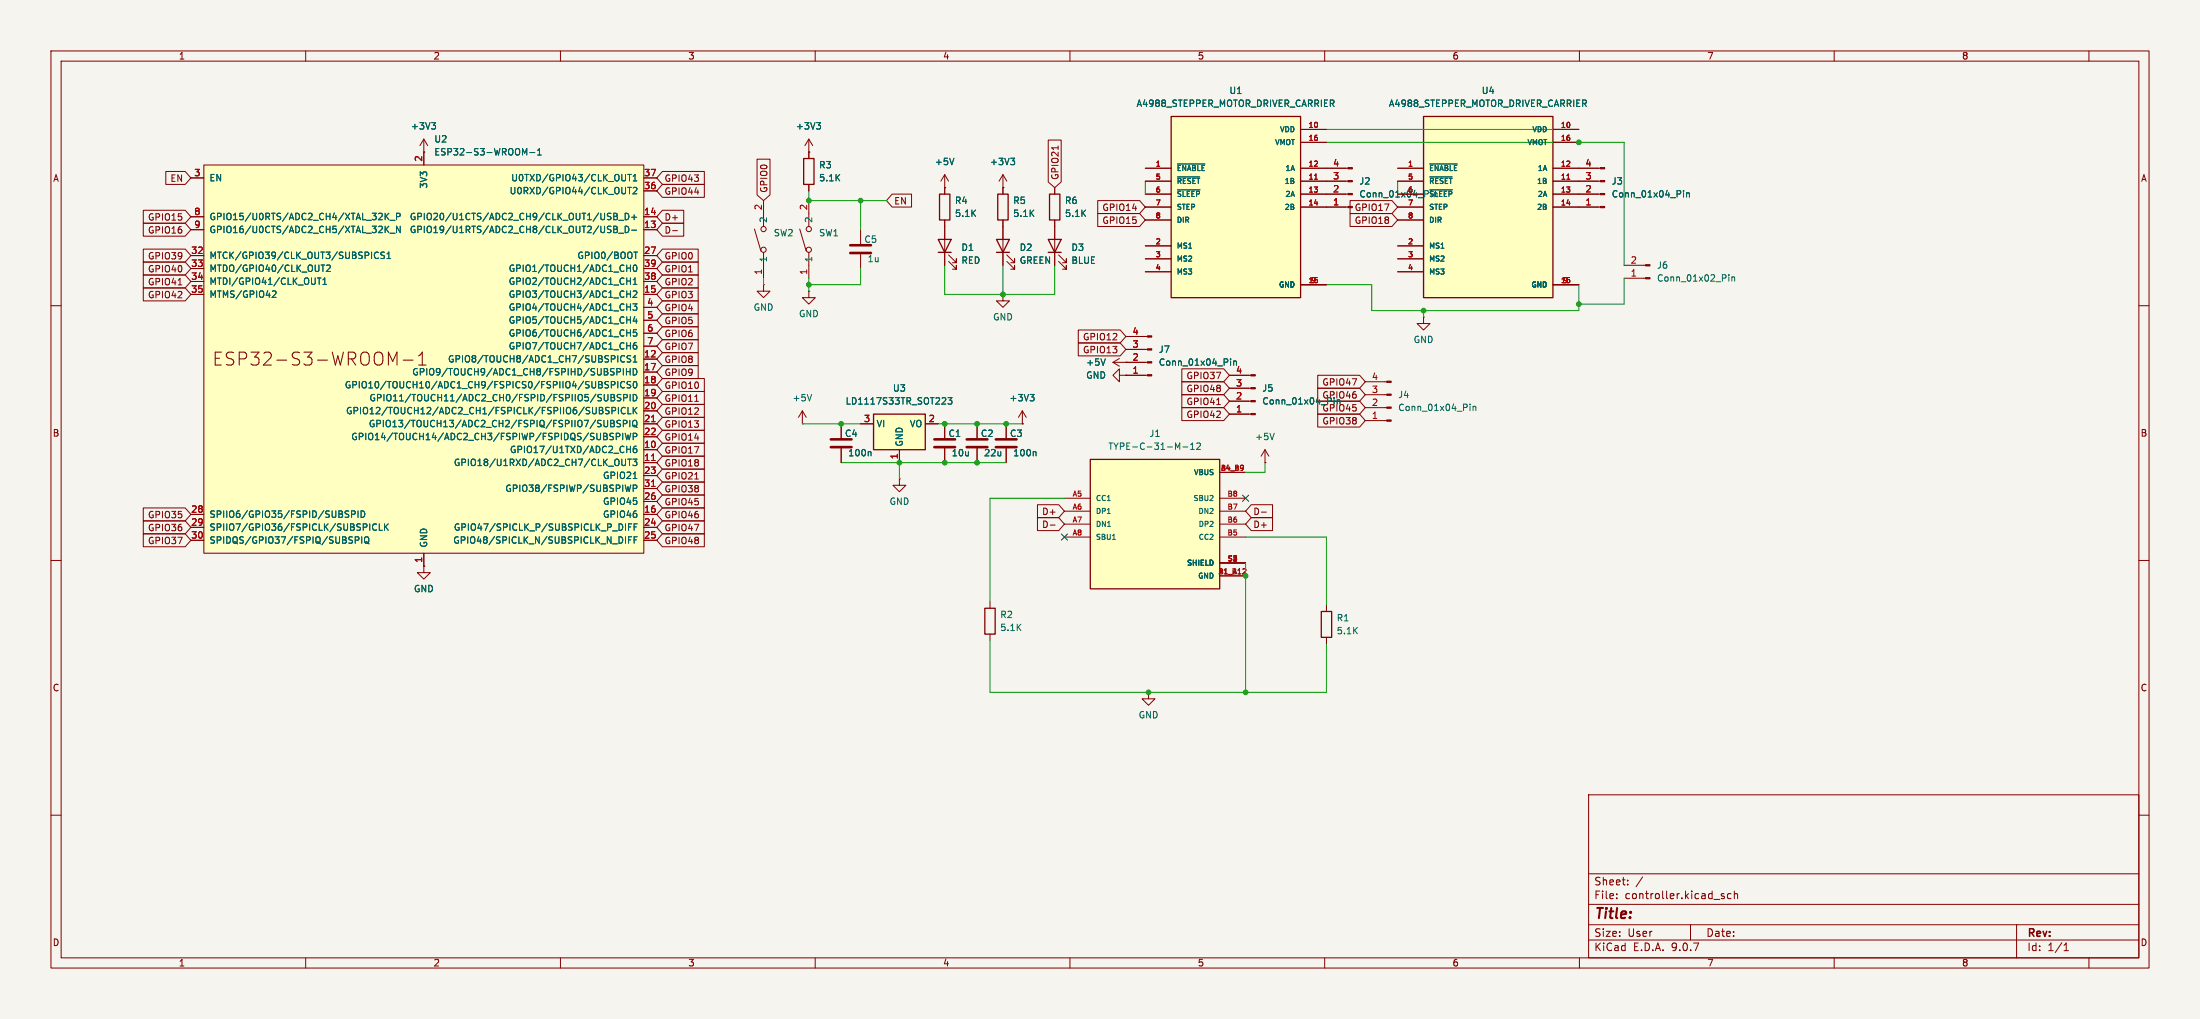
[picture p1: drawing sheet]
<svg xmlns="http://www.w3.org/2000/svg" width="432mm" height="200mm" viewBox="0 0 432 200" stroke-linecap="round" stroke-linejoin="round" font-family="sans-serif">
<path d="M0 0h431.8v200h-431.8z" fill="#f5f4ef" stroke="#f5f4ef" stroke-width=".2"/>
<g fill="none" stroke="#840000" stroke-width=".2">
<path d="M10 10h411.8v180h-411.8zM12 12h407.8v176h-407.8zM60 10v2M110 10v2M160 10v2M210 10v2M260 10v2M310 10v2M360 10v2M410 10v2M149.9 39.4v5.1M158.7 29.8h.1"/>
<path d="M158.7 27.3v3.8M158.7 36.2v1.3M158.7 39.4v5.1M158.7 27.3l-.7 1.3M158.7 27.3l.8 1.3M185.4 36.8v1.3M260.3 38.1h4.3M260.3 35.6h4.3M260.3 33h4.3M309.9 38.1h4.2M309.9 35.6h4.2M309.9 33h4.2"/>
<path d="M148.1 45l1.2 4.3M149.9 55.9v1.3h1.2l-1.2 1.2-1.3-1.2h1.3M149.9 55.9h.1M149.9 49.5v5.1M157 45l1.2 4.3M158.7 49.5v5.1M168.9 45.1v2.8M168.9 49.9v2.8M185.4 43.2v1.3M260.3 40.6h4.3M309.9 40.6h4.2M318.8 54.6h4.2"/>
<path d="M318.8 52.1h4.2M10 60h2M268 77.5h4.2M268 74.9h4.2M279.4 62.2v1.3h1.3l-1.3 1.3-1.3-1.3h1.3M279.4 62.2h.1M419.8 60h2M176.5 94v1.3h1.3l-1.3 1.2-1.2-1.2h1.2M176.5 94h.1M268 82.6h4.2M268 80h4.2M10 110h2"/>
<path d="M419.8 110h2M225.4 135.9v1.3h1.3l-1.3 1.2-1.2-1.2h1.2M225.4 135.9h.1M311.8 156h108v32h-108zM10 160h2M311.8 177.5h108M311.8 171.5h108M317.3 176.2v.2M317.3 175.5v.1M319.5 173.5v.2M319.5 172.8v.1M322.4 172.1l-1.3 1.9"/>
<path d="M337.9 175.8l.5 .2 .1 .2-.2 .2-.5-.1M337.9 175.5h.5M339.8 175.5l-.5-.1-.3 .3 .2 .6h.6M340.4 175.5l.2-.1 .4 .1v.9M340.4 174.9v1.5M419.8 160h2M60 188v2M110 188v2M160 188v2M210 188v2M260 188v2M310 188v2"/>
<path d="M311.8 184.5h108M311.8 181.5h108M331.8 181.5v3M360 188v2M395.8 181.5v6.5M405.1 186.6h.9M405.1 185.5l.4-.4v1.5M410 188v2"/>
<circle cx="149.9" cy="45" r=".51"/>
<circle cx="149.9" cy="49" r=".51"/>
<circle cx="158.7" cy="45" r=".51"/>
<circle cx="158.7" cy="49" r=".51"/>
</g>
<g fill="#840000" stroke="#840000" stroke-width=".2">
<path d="M323 54.5h.8v.2h-.8z"/>
<path d="M323 51.9h.8v.3h-.8z"/>
<path d="M264.6 40.5h.8v.3h-.8z"/>
<path d="M264.6 38h.8v.2h-.8z"/>
<path d="M264.6 35.4h.8v.3h-.8z"/>
<path d="M264.6 32.9h.8v.2h-.8z"/>
<path d="M272.2 82.4h.8v.3h-.8z"/>
<path d="M272.2 79.9h.8v.2h-.8z"/>
<path d="M272.2 77.3h.8v.3h-.8z"/>
<path d="M272.2 74.8h.8v.3h-.8z"/>
<path d="M314.1 40.5h.9v.3h-.9z"/>
<path d="M314.1 38h.9v.2h-.9z"/>
<path d="M314.1 35.4h.9v.3h-.9z"/>
<path d="M314.1 32.9h.9v.2h-.9z"/>
</g>
<g fill="none" stroke="#006464" stroke-width=".2">
<path d="M160.3 24.1h.7l-.4 .5M160.8 24.6l.2 .2v.3l-.2 .2M330.4 37.4v.1M330.4 37.8v.9M331 38l.5-.1 .1 .8M331 37.8v.9M339.3 53.9v.1M339.3 54.3v.9M339.9 54.3v.9M339.9 54.5l.5-.1 .1 .8M288.5 79.3v.1M288.5 79.7v.9"/>
<path d="M289.1 79.7v.9M289.1 79.9l.5-.1 .1 .8"/>
</g>
<path d="M166.9 48.1h4M166.9 49.7h4" fill="none" stroke="#840000" stroke-width=".51"/>
<path d="M157.7 31.1h2.1v5.1h-2.1zM184.4 38.1h2v5.1h-2z" fill="none" stroke="#840000" stroke-width=".25"/>
<path d="M229.9 22.9h25.4v35.5h-25.4z" fill="#ffffc2"/>
<path d="M229.9 22.9h25.4v35.5h-25.4z" fill="none" stroke="#840000" stroke-width=".25"/>
<g fill="none" stroke="#840000" stroke-width=".2">
<path d="M224.8 33h5.1M224.8 35.6h5.1M224.8 38.1h5.1M255.3 33h5M255.3 35.6h5M255.3 38.1h5M255.3 25.4h5M255.3 27.9h5M224.8 40.6h5.1M224.8 43.2h5.1M224.8 48.3h5.1M224.8 50.8h5.1"/>
<path d="M224.8 53.3h5.1M255.3 40.6h5M255.3 55.9h5"/>
</g>
<path d="M231.1 32.2h5.4M231.1 34.7h4.4M231.1 37.3h4.4" fill="none" stroke="#006464" stroke-width=".2"/>
<path d="M258 35.2h.6" fill="none" stroke="#a90000" stroke-width=".2"/>
<path d="M279.4 22.9h25.4v35.5h-25.4z" fill="#ffffc2"/>
<path d="M279.4 22.9h25.4v35.5h-25.4z" fill="none" stroke="#840000" stroke-width=".25"/>
<g fill="none" stroke="#840000" stroke-width=".2">
<path d="M83.2 29.8h.1M83.2 27.3l-.8 1.3M83.2 27.3l.7 1.3M83.2 27.3v2.5M274.3 33h5.1M274.3 35.6h5.1M274.3 38.1h5.1M304.8 33h5.1M304.8 35.6h5.1M304.8 38.1h5.1M304.8 25.4h5.1M304.8 27.9h5.1"/>
<path d="M274.3 40.6h5.1M274.3 43.2h5.1M274.3 48.3h5.1M274.3 50.8h5.1M274.3 53.3h5.1M304.8 40.6h5.1M304.8 55.9h5.1M218.4 71.1l1.3 .8M218.4 71.1h6.8M219.7 73.7v-1.3l-1.3 1.3 1.3 1.2v-1.2h1.3M219.7 70.4l-1.3 .7M221 73.7h.1"/>
<path d="M221 71.1h.1M221 73.7h4.2M221 68.6h4.2M221 66h4.2M241.3 78.7h4.2M241.3 76.2h4.2M241.3 73.7h4.2M241.3 81.3h4.2M83.2 111.1v1.3h1.3l-1.3 1.3-1.3-1.3h1.3M83.2 111.1h.1"/>
</g>
<g fill="none" stroke="#006464" stroke-width=".2">
<path d="M84.7 24.1h.8l-.4 .5M85.2 24.6l.3 .2v.3l-.3 .2M280.6 32.2h5.4M280.6 34.7h4.4M280.6 37.3h4.5M216.9 70.4l-.4 1.3M241.5 70.4v.2M241.5 70.9v.8M242.1 70.9v.8M242.1 71l.5-.1 .1 .8M261.9 78.5v.8M262.5 78.5v.8"/>
<path d="M263 78.7v.6"/>
</g>
<path d="M307.5 35.2h.6" fill="none" stroke="#a90000" stroke-width=".2"/>
<g fill="#840000" stroke="#840000" stroke-width=".2">
<path d="M245.5 81.2h.9v.2h-.9z"/>
<path d="M245.5 78.6h.9v.3h-.9z"/>
<path d="M245.5 76.1h.9v.2h-.9z"/>
<path d="M245.5 73.5h.9v.3h-.9z"/>
<path d="M225.2 73.5h.9v.3h-.9z"/>
<path d="M225.2 71h.9v.2h-.9z"/>
<path d="M225.2 68.5h.9v.2h-.9z"/>
<path d="M225.2 65.9h.9v.3h-.9z"/>
</g>
<path d="M40 32.4h86.4v76.2h-86.4z" fill="#ffffc2"/>
<g fill="none" stroke="#840000" stroke-width=".2">
<path d="M37.5 34.9h2.5M40 32.4h86.4v76.2h-86.4zM83.2 29.8v2.6M126.4 34.9h2.5M126.4 37.5h2.5M37.5 42.5h2.5M37.5 45.1h2.5M37.5 50.2h2.5M37.5 52.7h2.5M37.5 55.2h2.5M37.5 57.8h2.5M126.4 42.5h2.5"/>
<path d="M126.4 45.1h2.5M126.4 50.2h2.5M126.4 52.7h2.5M126.4 55.2h2.5M126.4 57.8h2.5M77.1 70.9l.8-1.8v2.6M79.1 70.7h2M82.2 71.7h1.4M82.2 69.8l.7-.7v2.6M126.4 60.3h2.5M126.4 62.9h2.5M126.4 65.4h2.5"/>
<path d="M126.4 67.9h2.5M126.4 70.5h2.5M126.4 73h2.5M126.4 75.6h2.5M126.4 78.1h2.5M126.4 80.6h2.5M126.4 83.2h2.5M126.4 85.7h2.5M126.4 88.3h2.5M126.4 90.8h2.5M126.4 93.3h2.5M126.4 95.9h2.5"/>
<path d="M126.4 98.4h2.5M37.5 101h2.5M37.5 103.5h2.5M37.5 106h2.5M83.2 108.6v2.5M126.4 101h2.5M126.4 103.5h2.5M126.4 106h2.5"/>
</g>
<g fill="none" stroke="#006464" stroke-width=".2">
<path d="M103 30.1l.4-.9v1.2M104 29.9h1M105.5 30.4h.7M105.5 29.5l.4-.3v1.2M123.2 34.2h.7M123.2 36.8h.7M123.6 34.2v1.3M123.6 36.8v1.2M124.3 35.5h.7M124.3 34.6l.3-.4v1.3M124.3 36.9l.5-.1 .2 .3-.8 .9h.8M53.6 57.1l.5 .1 .1 .3-.8 .9h.8"/>
<path d="M62.3 54.6h.7M62.7 54.6v1.2M63 52h.7M63.4 52v1.3M63.4 55.8h.7M63.4 54.9l.3-.3v1.2M64.1 52.1l.5-.1 .2 .4-.8 .9h.8M74.3 49.6a.6 .6 0 0 0-.9 .4 .6 .6 0 0 0 .6 .7l.3-.1M75.5 49.5h-.5l-.2 .1v.4l.6 .2 .1 .3-.3 .2h-.5M75.6 41.9v1.2M75.6 44.4v1.3M75.8 42.4l.5 .7"/>
<path d="M75.8 44.9l.5 .8M76 50.7h.7M76 49.8l.3-.3v1.2M76.3 41.9l-.7 .7M76.3 44.4l-.7 .7M76.6 43.2h.9M76.6 45.8h.9M77.8 42.5h.6l.1-.5-.7-.1v1.2M78.6 44.4v1.3l-.8-1.3v1.3M119.7 44.4l.2 .1M119.9 45.2v.3M120.5 41.9h.4l.2 .2-.2 .4 .2 .1 .1 .3-.2 .2h-.5z"/>
<path d="M120.5 44.4h.4l.2 .2-.2 .4 .2 .1 .1 .3-.2 .3h-.5zM120.5 42.5h.4M120.5 45h.4M121.4 43.2h1M121.4 45.8h1M122.7 41.9a.64 .64 0 0 1 .7 .6 .64 .64 0 0 1-.7 .6zM122.7 44.4a.64 .64 0 0 1 .7 .6 .64 .64 0 0 1-.7 .7zM123 52.6h.7M123 54.6v1.2M123 55.2h.7M123 57.7h.7M123.7 52v1.3"/>
<path d="M123.7 54.6v1.2M123.7 57.1v1.3M123.7 59.6v1.3M124 42.6h.9M124 45.2h.9M124.2 59.6h.8l-.4 .5 .3 .1v.6l-.1 .1-.6-.1M124.3 55.8h.7M124.3 57.2l.5-.1 .2 .4-.8 .9h.8M124.3 54.9l.3-.3v1.2M124.4 49.5h.7M124.4 52.1l.2-.1a.68 .68 0 0 1 .4 .6 .68 .68 0 0 1-.4 .7l-.3-.5zM124.5 42.2v.9"/>
<path d="M124.8 49.5v1.2M119.3 77.4v1l-.1 .2-.4 .1M119.4 74.9h-.4l-.2 .1v.4l.5 .2 .1 .3-.2 .2h-.5M119.9 77.4h.5l.2 .3-.2 .3 .2 .1 .1 .3-.3 .3h-.5zM119.9 78h.5M120 75.5h.6l.1-.5-.7-.1v1.2M121.1 73l.6-.1v-.4l-.6-.2v1.3M121.3 74.9v1.2M121.4 80v1.2M121.9 77.5l-.5-.1-.2 .1v.4l.5 .2 .2 .3-.3 .3-.5-.1M122.3 72.3v1.3M122.4 78.1l.6-.1 .1-.5-.7-.1v1.3"/>
<path d="M122.6 69.9a.6 .6 0 0 0-.8 .4 .6 .6 0 0 0 .5 .8l.3-.2M122.6 75a.6 .6 0 0 0-.8 .4 .6 .6 0 0 0 .5 .7l.3-.1M123 72.3v1.3M123 72.9h.7M123 60.2h.7M123 62.8h.7M123 65.3h.7M123 67.9h.7M123.3 80v1.2h.6M123.7 72.3v1.3M123.7 77.4v1.3M123.7 62.2v1.2"/>
<path d="M123.7 64.7v1.3M123.7 67.3v1.2M123.8 69.9l-.5-.1-.2 .1v.4l.6 .2 .1 .3-.2 .3-.5-.1M123.8 74.9h-.5l-.2 .1v.4l.6 .2 .1 .3-.2 .2h-.5M124.3 72.3a.64 .64 0 0 1 .7 .7 .64 .64 0 0 1-.7 .6zM124.3 77.4a.64 .64 0 0 1 .7 .6 .64 .64 0 0 1-.7 .7zM124.3 80v1.2M124.3 70.2l.3-.4v1.3M124.3 71.1h.7M124.4 75l.2-.1a.68 .68 0 0 1 .4 .6 .68 .68 0 0 1-.4 .6l-.3-.4zM124.6 62.1l-.3 .9h.8M124.9 67.3h-.4l-.2 .3v.7l.2 .2 .4-.1 .1-.4-.1-.2-.4-.1-.2 .3"/>
<path d="M124.9 62.6v.8M124.9 64.7h-.6v.6l.2-.1 .4 .1 .1 .1-.1 .5-.1 .1-.5-.1M125 80l-.7 .7M118.8 80.3l.8 .6-.3 .3h-.5M119.3 82.5v1l-.3 .3M119.6 80h-.5l-.3 .2M119.9 82.5h.4l.2 .2-.2 .4 .2 .1 .1 .3-.2 .3h-.5zM119.9 83.1h.4M120.1 80.6h.6l.1-.5-.7-.1v1.2M120.4 85.1l-.5-.1-.2 .2v.3l.6 .3 .1 .3-.2 .2-.5-.1M121 85.7l.6-.1v-.4l-.6-.2v1.3M121.8 82.6l-.5-.1-.2 .1v.4l.6 .2 .1 .3-.2 .3-.5-.1"/>
<path d="M122 90.1v1l.3 .3 .3-.1 .2-.2v-1M122.2 85v1.3M122.3 83.2l.7-.1v-.5l-.7-.1v1.3M122.7 80.1a.6 .6 0 0 0-.8 .4 .6 .6 0 0 0 .6 .7l.2-.1M122.7 85l.3 1.3 .3-.9 .2 .9 .3-1.3M123 87.6v1.2M123 88.2h.7M123.2 90.1h.7M123.6 90.1v1.3M123.6 82.5v1.3M123.7 87.6v1.2M123.8 95.2l-.3 1.3-.2-.9-.3 .9"/>
<path d="M124.2 82.7l.3-.2a.43 .43 0 0 1 .5 .4v.4a.42 .42 0 0 1-.4 .5 .42 .42 0 0 1-.4-.5zM124.2 90.1h.8l-.4 .5 .3 .1v.6l-.1 .1-.6-.1M124.3 85.7l.6-.1v-.4l-.6-.2v1.3M124.3 95.9l.6-.1v-.5l-.6-.1v1.3M124.3 93.9h.7M124.4 83.5l.7 .4M124.5 80.5l.5 .7M124.9 87.6h-.4l-.2 .3v.7l.2 .2 .4-.1 .1-.4-.1-.2h-.4l-.2 .2M68 100.9l.3 .1 .2 .3-.3 .2h-.3M68 100.3h.5M69 100.9h.6l.1-.5-.7-.1v1.2M69.7 106h.6l.1-.5-.7-.1v1.2"/>
<path d="M70.3 100.3v1.2M70.9 100.3a.64 .64 0 0 1 .7 .6 .64 .64 0 0 1-.7 .6zM71 105.4v1.2M71.6 105.5l.2-.1a.43 .43 0 0 1 .6 .4v.4a.42 .42 0 0 1-.4 .4 .42 .42 0 0 1-.5-.4zM71.8 106.3l.6 .4M72.6 102.8v1.3M73.9 102.9a.6 .6 0 0 0-.8 .5 .6 .6 0 0 0 .6 .7l.2-.1M74.4 102.8v1.3h.6M75.5 102.8v1.3M75.7 103.4l.5 .7M76.2 102.8l-.7 .7M122.8 102.8v1.3"/>
<path d="M122.8 105.4v1.2M123.4 103.4h.4M123.4 106h.4M124 102.8h-.6v1.3M124 105.4h-.6v1.2M124.5 103.4h.4M124.5 106h.4M125.1 102.8h-.6v1.3M125.1 105.4h-.6v1.2"/>
</g>
<path d="M127.9 82.8h.7M127.9 90.4h.7M127.9 95.5h.7" fill="none" stroke="#a90000" stroke-width=".2"/>
<path d="M214 90.2h25.4v25.4h-25.4z" fill="#ffffc2"/>
<path d="M214 90.2h25.4v25.4h-25.4zM193.3 119.4h2v5.1h-2z" fill="none" stroke="#840000" stroke-width=".25"/>
<g fill="none" stroke="#840000" stroke-width=".2">
<path d="M158.7 57.2v1.2h1.3l-1.3 1.3-1.2-1.3h1.2M158.7 57.2h.1M157.5 83.2h.1M157.5 80.6l-.8 1.3M157.5 80.6l.7 1.3M157.5 80.6v2.6M197.5 83.2v2.8M197.5 88v2.8M208.9 97.8h5.1M239.4 97.8h5.1M239.4 92.7h5.1M194.3 118.1v1.3"/>
<path d="M208.9 100.3h5.1M208.9 102.9h5.1M208.9 105.4h5.1M239.4 100.3h5.1M239.4 102.9h5.1M239.4 105.4h5.1M239.4 110.5h5.1M239.4 113h5.1M194.3 124.5v1.2"/>
</g>
<path d="M159.3 77.4l-.4 1.3M203.2 88.6l.1 .2v.7M232.2 87.7h.9M233.7 88.2h.7M233.7 87.3l.3-.4v1.3M234.9 87.1l.5-.2 .2 .4-.8 .9h.8M218.4 105.9h.5" fill="none" stroke="#006464" stroke-width=".2"/>
<path d="M243.9 112.6h.6M244.5 111.7v.4" fill="none" stroke="#a90000" stroke-width=".2"/>
<path d="M195.5 86.2h4M195.5 87.8h4" fill="none" stroke="#840000" stroke-width=".51"/>
<path d="M171.4 81.3h10.2v7h-10.2z" fill="#ffffc2"/>
<path d="M195.8 38.1h2.1v5.1h-2.1zM206 38.1h2v5.1h-2zM184.1 47h2.6l-1.3 2.5zM184.1 49.5h2.6M195.6 47h2.5l-1.3 2.5zM195.6 49.5h2.5M205.7 47h2.6l-1.3 2.5zM205.7 49.5h2.6M171.4 81.3h10.2v7h-10.2zM259.3 120h2.1v5.1h-2.1z" fill="none" stroke="#840000" stroke-width=".25"/>
<g fill="none" stroke="#840000" stroke-width=".2">
<path d="M32.5 33.7h3.9l1.1 1.2-1.1 1.3h-3.9zM37.5 34.9h2.5M83.2 29.8h.1M83.2 29.8v2.6M126.4 34.9h2.5M126.4 37.5h2.5M130 33.7h8.2v2.5h-8.2l-1.1-1.3zM130 36.2h8.2v2.5h-8.2l-1.1-1.2zM148.6 31.2h2.5v7.1l-1.2 1.1-1.3-1.1zM158.7 29.8h.1M158.7 29.8v1.3M158.7 36.2v1.3"/>
<path d="M175.1 38.1h3.8v2.5h-3.8l-1.1-1.2zM185.4 36.8h.1M185.4 34.3v3.8M185.4 34.3l-.7 1.3M185.4 34.3l.8 1.3M196.8 36.8h.1M196.8 34.3v3.8M196.8 34.3l-.7 1.3M196.8 34.3l.8 1.3M205.7 27.5h2.6v8.2l-1.3 1.1-1.3-1.1zM207 36.8v1.3M207.7 28.6v.8"/>
<path d="M215.5 39.4h8.2l1.1 1.2-1.1 1.3h-8.2zM224.8 38.1h5.1M224.8 35.6h5.1M224.8 33h5.1M255.3 38.1h8.9M255.3 35.6h8.9M255.3 33h8.9M255.3 25.4h5M255.3 27.9h5M265 39.4h8.2l1.1 1.2-1.1 1.3h-8.2zM274.3 38.1h5.1M274.3 35.6h5.1"/>
<path d="M274.3 33h5.1M304.8 38.1h8.9M304.8 35.6h8.9M304.8 33h8.9M304.8 25.4h5.1M304.8 27.9h5.1M28.1 56.5h8.3l1.1 1.3-1.1 1.3h-8.3zM28.1 54h8.3l1.1 1.2-1.1 1.3h-8.3zM28.1 43.8h8.3l1.1 1.3-1.1 1.3h-8.3zM28.1 41.3h8.3l1.1 1.2-1.1 1.3h-8.3zM28.1 51.4h8.3l1.1 1.3-1.1 1.3h-8.3zM28.1 48.9h8.3l1.1 1.3-1.1 1.2h-8.3z"/>
<path d="M35 55.9h.7M37.5 42.5h2.5M37.5 45.1h2.5M37.5 50.2h2.5M37.5 52.7h2.5M37.5 55.2h2.5M37.5 57.8h2.5M126.4 42.5h2.5M126.4 45.1h2.5M126.4 50.2h2.5M126.4 52.7h2.5M126.4 55.2h2.5"/>
<path d="M126.4 57.8h2.5M130 56.5h7v2.6h-7l-1.1-1.3zM130 41.3h4.2v2.5h-4.2l-1.1-1.3zM130 43.8h4.2v2.6h-4.2l-1.1-1.3zM130 48.9h7v2.5h-7l-1.1-1.2zM130 59.1h7v2.5h-7l-1.1-1.3zM130 51.4h7v2.6h-7l-1.1-1.3zM130 54h7v2.5h-7l-1.1-1.3zM132 45.3h1M185.4 43.2v8.9M186.2 51.3l1.5 1.5v-.7v.7h-.8M186.2 50l1.5 1.6v-.8v.8h-.8"/>
<path d="M196.8 57.8v1.3h1.3l-1.3 1.2-1.2-1.2h1.2M196.8 57.8h.1M196.8 43.2v8.9M197.6 51.3l1.5 1.5v-.7v.7h-.7M197.6 50l1.5 1.6v-.8v.8h-.7M207 43.2v8.9M207.8 51.3l1.5 1.5v-.7v.7h-.8M207.8 50l1.5 1.6v-.8v.8h-.8M215.5 41.9h8.2l1.1 1.3-1.1 1.3h-8.2zM224.8 40.6h5.1M224.8 43.2h5.1M224.8 48.3h5.1"/>
<path d="M224.8 50.8h5.1M224.8 53.3h5.1M255.3 40.6h8.9M255.3 55.9h5M265 41.9h8.2l1.1 1.3-1.1 1.3h-8.2zM274.3 40.6h5.1M274.3 43.2h5.1M274.3 48.3h5.1M274.3 50.8h5.1M274.3 53.3h5.1M304.8 40.6h8.9M304.8 55.9h5.1"/>
<path d="M126.4 60.3h2.5M126.4 62.9h2.5M126.4 65.4h2.5M126.4 67.9h2.5M126.4 70.5h2.5M126.4 73h2.5M126.4 75.6h2.5M126.4 78.1h2.5M130 79.4h8.2v2.5h-8.2l-1.1-1.3zM130 64.1h7v2.6h-7l-1.1-1.3zM130 61.6h7v2.5h-7l-1.1-1.2zM130 69.2h7v2.6h-7l-1.1-1.3z"/>
<path d="M130 76.8h8.2v2.6h-8.2l-1.1-1.3zM130 71.8h7v2.5h-7l-1.1-1.3zM130 66.7h7v2.5h-7l-1.1-1.3zM130 74.3h8.2v2.5h-8.2l-1.1-1.2zM136.4 78.8h.7M211.6 67.3h8.3l1.1 1.3-1.1 1.3h-8.3zM211.6 64.8h8.3l1.1 1.2-1.1 1.3h-8.3zM221 73.7h.1M221 71.1h.1M221 73.7h3.8M221 71.1h3.8M221 68.6h3.8"/>
<path d="M221 66h3.8M232 74.9h8.2l1.1 1.3-1.1 1.3h-8.2zM232 72.4h8.2l1.1 1.3-1.1 1.2h-8.2zM232 77.5h8.2l1.1 1.2-1.1 1.3h-8.2zM238.8 79.4h.7M241.3 78.7h3.8M241.3 76.2h3.8M241.3 73.7h3.8M258.6 73.7h8.3l1.1 1.2-1.1 1.3h-8.3zM258.6 78.7h8.3l1.1 1.3-1.1 1.3h-8.3zM258.6 76.2h8.3l1.1 1.3-1.1 1.2h-8.3zM28.1 99.7h8.3l1.1 1.3-1.1 1.2h-8.3z"/>
<path d="M126.4 83.2h2.5M126.4 80.6h2.5M126.4 85.7h2.5M126.4 88.3h2.5M126.4 90.8h2.5M126.4 93.3h2.5M126.4 95.9h2.5M126.4 98.4h2.5M130 97.2h8.2v2.5h-8.2l-1.1-1.3zM130 99.7h8.2v2.5h-8.2l-1.1-1.2zM130 94.6h8.2v2.6h-8.2l-1.1-1.3zM130 81.9h8.2v2.6h-8.2l-1.1-1.3z"/>
<path d="M130 87h8.2v2.5h-8.2l-1.1-1.2zM130 92.1h8.2v2.5h-8.2l-1.1-1.3zM130 84.5h8.2v2.5h-8.2l-1.1-1.3zM130 89.5h8.2v2.6h-8.2l-1.1-1.3zM136.4 94h.7M165.1 83.2v2.8M165.1 88v2.8M168.9 83.2h2.5M176.5 88.3v2.5M181.6 83.2h2.5M185.4 83.2v2.8M185.4 88v2.8"/>
<path d="M191.8 83.2v2.8M191.8 88v2.8M197.5 83.2v2.8M197.5 88v2.8M200.7 83.2h.1M200.7 80.6l-.8 1.3M200.7 80.6l.7 1.3M200.7 80.6v2.6M203.6 99.1h4.2l1.1 1.2-1.1 1.3h-4.2zM232 80h8.2l1.1 1.3-1.1 1.3h-8.2zM241.3 81.3h3.8M245.6 99.1h4.2v2.5h-4.2l-1.1-1.3z"/>
<path d="M248.3 90.8h.1M248.3 88.3l-.8 1.2M248.3 88.3l.7 1.2M248.3 88.3v2.5M258.6 81.3h8.3l1.1 1.3-1.1 1.2h-8.3zM28.1 102.2h8.3l1.1 1.3-1.1 1.3h-8.3zM28.1 104.8h8.3l1.1 1.2-1.1 1.3h-8.3zM37.5 101h2.5M37.5 103.5h2.5M37.5 106h2.5M83.2 111.1h.1M83.2 108.6v2.5"/>
<path d="M126.4 101h2.5M126.4 103.5h2.5M126.4 106h2.5M130 104.8h8.2v2.5h-8.2l-1.1-1.3zM130 102.2h8.2v2.6h-8.2l-1.1-1.3zM203.6 101.6h4.2l1.1 1.3-1.1 1.2h-4.2zM206.1 103.1h1M245.6 101.6h4.2v2.5h-4.2l-1.1-1.2zM247.6 100.5h.9M260.3 118.7v1.3M260.3 125.1v1.3"/>
</g>
<g fill="none" stroke="#006464" stroke-width=".2">
<path d="M84.7 24.1h.8l-.4 .5M85.2 24.6l.3 .2v.3l-.3 .2M103 30.1l.4-.9v1.2M104 29.9h1M105.5 30.4h.7M105.5 29.5l.4-.3v1.2M123.2 34.2h.7M123.2 36.8h.7M123.6 34.2v1.3M123.6 36.8v1.2M124.3 35.5h.7M124.3 34.6l.3-.4v1.3"/>
<path d="M124.3 36.9l.5-.1 .2 .3-.8 .9h.8M160.3 24.1h.7l-.4 .5M160.8 24.6l.2 .2v.3l-.2 .2M187.2 31.1l-.4 1.2M198.4 31.1h.7l-.4 .4M198.9 31.5l.2 .3v.3l-.2 .2M231.1 32.2h5.4M231.1 34.7h4.4M231.1 37.3h4.4M280.6 32.2h5.4M280.6 34.7h4.4M280.6 37.3h4.5"/>
<path d="M330.4 37.4v.1M330.4 37.8v.9M331 37.8v.9M331 38l.5-.1 .1 .8M53.6 57.1l.5 .1 .1 .3-.8 .9h.8M62.3 54.6h.7M62.7 54.6v1.2M63 52h.7M63.4 52v1.3M63.4 55.8h.7M63.4 54.9l.3-.3v1.2M64.1 52.1l.5-.1 .2 .4-.8 .9h.8"/>
<path d="M74.3 49.6a.6 .6 0 0 0-.9 .4 .6 .6 0 0 0 .6 .7l.3-.1M75.5 49.5h-.5l-.2 .1v.4l.6 .2 .1 .3-.3 .2h-.5M75.6 41.9v1.2M75.6 44.4v1.3M75.8 42.4l.5 .7M75.8 44.9l.5 .8M76 50.7h.7M76 49.8l.3-.3v1.2M76.3 41.9l-.7 .7M76.3 44.4l-.7 .7M76.6 43.2h.9M76.6 45.8h.9"/>
<path d="M77.8 42.5h.6l.1-.5-.7-.1v1.2M78.6 44.4v1.3l-.8-1.3v1.3M119.7 44.4l.2 .1M119.9 45.2v.3M120.5 41.9h.4l.2 .2-.2 .4 .2 .1 .1 .3-.2 .2h-.5zM120.5 44.4h.4l.2 .2-.2 .4 .2 .1 .1 .3-.2 .3h-.5zM120.5 42.5h.4M120.5 45h.4M121.4 43.2h1M121.4 45.8h1M122.7 41.9a.64 .64 0 0 1 .7 .6 .64 .64 0 0 1-.7 .6zM122.7 44.4a.64 .64 0 0 1 .7 .6 .64 .64 0 0 1-.7 .7z"/>
<path d="M123 52.6h.7M123 54.6v1.2M123 55.2h.7M123 57.7h.7M123.7 52v1.3M123.7 54.6v1.2M123.7 57.1v1.3M123.7 59.6v1.3M124 42.6h.9M124 45.2h.9M124.2 59.6h.8l-.4 .5 .3 .1v.6l-.1 .1-.6-.1M124.3 55.8h.7"/>
<path d="M124.3 57.2l.5-.1 .2 .4-.8 .9h.8M124.3 54.9l.3-.3v1.2M124.4 49.5h.7M124.4 52.1l.2-.1a.68 .68 0 0 1 .4 .6 .68 .68 0 0 1-.4 .7l-.3-.5zM124.5 42.2v.9M124.8 49.5v1.2M119.3 77.4v1l-.1 .2-.4 .1M119.4 74.9h-.4l-.2 .1v.4l.5 .2 .1 .3-.2 .2h-.5M119.9 77.4h.5l.2 .3-.2 .3 .2 .1 .1 .3-.3 .3h-.5zM119.9 78h.5M120 75.5h.6l.1-.5-.7-.1v1.2M121.1 73l.6-.1v-.4l-.6-.2v1.3"/>
<path d="M121.3 74.9v1.2M121.4 80v1.2M121.9 77.5l-.5-.1-.2 .1v.4l.5 .2 .2 .3-.3 .3-.5-.1M122.3 72.3v1.3M122.4 78.1l.6-.1 .1-.5-.7-.1v1.3M122.6 69.9a.6 .6 0 0 0-.8 .4 .6 .6 0 0 0 .5 .8l.3-.2M122.6 75a.6 .6 0 0 0-.8 .4 .6 .6 0 0 0 .5 .7l.3-.1M123 72.3v1.3M123 72.9h.7M123 60.2h.7M123 62.8h.7M123 65.3h.7"/>
<path d="M123 67.9h.7M123.3 80v1.2h.6M123.7 72.3v1.3M123.7 77.4v1.3M123.7 62.2v1.2M123.7 64.7v1.3M123.7 67.3v1.2M123.8 69.9l-.5-.1-.2 .1v.4l.6 .2 .1 .3-.2 .3-.5-.1M123.8 74.9h-.5l-.2 .1v.4l.6 .2 .1 .3-.2 .2h-.5M124.3 77.4a.64 .64 0 0 1 .7 .6 .64 .64 0 0 1-.7 .7zM124.3 72.3a.64 .64 0 0 1 .7 .7 .64 .64 0 0 1-.7 .6zM124.3 80v1.2"/>
<path d="M124.3 70.2l.3-.4v1.3M124.3 71.1h.7M124.4 75l.2-.1a.68 .68 0 0 1 .4 .6 .68 .68 0 0 1-.4 .6l-.3-.4zM124.6 62.1l-.3 .9h.8M124.9 67.3h-.4l-.2 .3v.7l.2 .2 .4-.1 .1-.4-.1-.2-.4-.1-.2 .3M124.9 62.6v.8M124.9 64.7h-.6v.6l.2-.1 .4 .1 .1 .1-.1 .5-.1 .1-.5-.1M125 80l-.7 .7M186.1 78h.7l-.4 .5 .4 .2v.5l-.2 .1-.5-.1M202.2 77.4h.8l-.5 .5M202.7 77.9l.3 .2v.3l-.3 .3M216.9 70.4l-.4 1.3"/>
<path d="M241.5 70.4v.2M241.5 70.9v.8M242.1 70.9v.8M242.1 71l.5-.1 .1 .8M261.9 78.5v.8M262.5 78.5v.8M263 78.7v.6M118.8 80.3l.8 .6-.3 .3h-.5M119.3 82.5v1l-.3 .3M119.6 80h-.5l-.3 .2M119.9 82.5h.4l.2 .2-.2 .4 .2 .1 .1 .3-.2 .3h-.5zM119.9 83.1h.4"/>
<path d="M120.1 80.6h.6l.1-.5-.7-.1v1.2M120.4 85.1l-.5-.1-.2 .2v.3l.6 .3 .1 .3-.2 .2-.5-.1M121 85.7l.6-.1v-.4l-.6-.2v1.3M121.8 82.6l-.5-.1-.2 .1v.4l.6 .2 .1 .3-.2 .3-.5-.1M122 90.1v1l.3 .3 .3-.1 .2-.2v-1M122.2 85v1.3M122.3 83.2l.7-.1v-.5l-.7-.1v1.3M122.7 80.1a.6 .6 0 0 0-.8 .4 .6 .6 0 0 0 .6 .7l.2-.1M122.7 85l.3 1.3 .3-.9 .2 .9 .3-1.3M123 87.6v1.2M123 88.2h.7M123.2 90.1h.7"/>
<path d="M123.6 90.1v1.3M123.6 82.5v1.3M123.7 87.6v1.2M123.8 95.2l-.3 1.3-.2-.9-.3 .9M124.2 82.7l.3-.2a.43 .43 0 0 1 .5 .4v.4a.42 .42 0 0 1-.4 .5 .42 .42 0 0 1-.4-.5zM124.2 90.1h.8l-.4 .5 .3 .1v.6l-.1 .1-.6-.1M124.3 85.7l.6-.1v-.4l-.6-.2v1.3M124.3 95.9l.6-.1v-.5l-.6-.1v1.3M124.3 93.9h.7M124.4 83.5l.7 .4M124.5 80.5l.5 .7M124.9 87.6h-.4l-.2 .3v.7l.2 .2 .4-.1 .1-.4-.1-.2h-.4l-.2 .2"/>
<path d="M170.8 88.6l.2 .2v.7M203.2 88.6l.1 .2v.7M250.1 85l-.4 1.3M68 100.9l.3 .1 .2 .3-.3 .2h-.3M68 100.3h.5M69 100.9h.6l.1-.5-.7-.1v1.2M69.7 106h.6l.1-.5-.7-.1v1.2M70.3 100.3v1.2M70.9 100.3a.64 .64 0 0 1 .7 .6 .64 .64 0 0 1-.7 .6zM71 105.4v1.2M71.6 105.5l.2-.1a.43 .43 0 0 1 .6 .4v.4a.42 .42 0 0 1-.4 .4 .42 .42 0 0 1-.5-.4zM71.8 106.3l.6 .4"/>
<path d="M72.6 102.8v1.3M73.9 102.9a.6 .6 0 0 0-.8 .5 .6 .6 0 0 0 .6 .7l.2-.1M74.4 102.8v1.3h.6M75.5 102.8v1.3M75.7 103.4l.5 .7M76.2 102.8l-.7 .7M122.8 102.8v1.3M122.8 105.4v1.2M123.4 103.4h.4M123.4 106h.4M124 102.8h-.6v1.3M124 105.4h-.6v1.2"/>
<path d="M124.5 103.4h.4M124.5 106h.4M125.1 102.8h-.6v1.3M125.1 105.4h-.6v1.2"/>
</g>
<path d="M163.1 86.2h4M163.1 87.8h4M183.4 86.2h4.1M183.4 87.8h4.1M189.7 86.2h4.1M189.7 87.8h4.1" fill="none" stroke="#840000" stroke-width=".51"/>
<g fill="none" stroke="#009600" stroke-width=".2">
<path d="M158.7 37.5v1.9h15.3M168.9 39.4v5.7M224.8 35.6v2.5M260.3 27.9h58.5v24.2M260.3 25.4h49.6M274.3 35.6v2.5M149.9 54.6v1.3M158.7 54.6v2.6M168.9 52.7v3.2h-10.2M185.4 52.1v5.7h21.6v-5.7M196.8 52.1v5.7M260.3 55.9h8.9v5.1h40.7v-5.1"/>
<path d="M318.8 54.6v5.1h-8.9M279.4 61v1.2M157.5 83.2h11.4M165.1 90.8h32.4M176.5 90.8v3.2M184.1 83.2h16.6M208.9 97.8h-14.6v20.3M248.3 90.8v1.9h-3.8M244.5 110.5v25.4M244.5 105.4h15.8v13.3M194.3 125.7v10.2h66v-9.5"/>
</g>
<path d="M243.9 97.2l1.2 1.2M245.1 97.2l-1.2 1.2M208.3 104.8l1.2 1.2M209.5 104.8l-1.2 1.2" fill="none" stroke="#000084" stroke-width=".2"/>
<path d="M258 35.2h.6M307.5 35.2h.6M127.9 82.8h.7M127.9 90.4h.7M127.9 95.5h.7" fill="none" stroke="#a90000" stroke-width=".2"/>
<g fill="#009600" stroke="#009600" stroke-width=".2">
<circle cx="197.5" cy="83.2" r=".46"/>
<circle cx="244.5" cy="113" r=".46"/>
<circle cx="244.5" cy="135.9" r=".46"/>
<circle cx="225.4" cy="135.9" r=".46"/>
<circle cx="279.4" cy="61" r=".46"/>
<circle cx="309.9" cy="27.9" r=".46"/>
<circle cx="309.9" cy="59.7" r=".46"/>
<circle cx="158.7" cy="39.4" r=".46"/>
<circle cx="168.9" cy="39.4" r=".46"/>
<circle cx="158.7" cy="55.9" r=".46"/>
<circle cx="196.8" cy="57.8" r=".46"/>
<circle cx="185.4" cy="90.8" r=".46"/>
<circle cx="185.4" cy="83.2" r=".46"/>
<circle cx="165.1" cy="83.2" r=".46"/>
<circle cx="191.8" cy="90.8" r=".46"/>
<circle cx="191.8" cy="83.2" r=".46"/>
<circle cx="176.5" cy="90.8" r=".46"/>
</g>
<text font-size="3.5" fill="#840000" x="41.7" y="72">ESP32-S3-WROOM-1</text>
<text font-size="2.8" fill="#840000" x="312.8" y="180.9">Title:</text>
<g font-size="2.1" fill="#840000">
<text x="312.8" y="174">Sheet:</text>
<text x="312.8" y="176.7">File:</text>
<text x="318.9" y="176.7">controller.kicad_sch</text>
<text x="312.8" y="184.1">Size:</text>
<text x="319.5" y="184.1">User</text>
<text x="334.8" y="184.1">Date:</text>
<text x="397.8" y="184.3">Rev:</text>
<text x="312.8" y="186.9">KiCad</text>
<text x="320.5" y="186.9">E.D.A.</text>
<text x="328.1" y="186.9">9.0.7</text>
<text x="397.8" y="186.9">Id:</text>
<text x="401.9" y="186.9">1/1</text>
</g>
<g font-size="1.8" fill="#840000">
<text x="35" y="11.9">1</text>
<text x="85" y="11.9">2</text>
<text x="135" y="11.9">3</text>
<text x="185" y="11.9">4</text>
<text x="235" y="11.9">5</text>
<text x="285" y="11.9">6</text>
<text x="335" y="11.9">7</text>
<text x="385" y="11.9">8</text>
<text x="10.3" y="35.9">A</text>
<text x="33.4" y="35.9">EN</text>
<text x="130.3" y="35.9">GPIO43</text>
<text x="208" y="35.4" transform="rotate(-90 208 35.4)">GPIO21</text>
<text x="420.1" y="35.9">A</text>
<text x="130.3" y="38.4">GPIO44</text>
<text x="150.8" y="37.9" transform="rotate(-90 150.8 37.9)">GPIO0</text>
<text x="175.4" y="40.3">EN</text>
<text x="216.3" y="41.6">GPIO14</text>
<text x="265.8" y="41.6">GPIO17</text>
<text x="28.9" y="46">GPIO16</text>
<text x="28.9" y="43.5">GPIO15</text>
<text x="130.3" y="43.5">D+</text>
<text x="130.3" y="46">D-</text>
<text x="216.3" y="44.1">GPIO15</text>
<text x="265.8" y="44.1">GPIO18</text>
<text x="28.9" y="53.7">GPIO40</text>
<text x="28.9" y="51.1">GPIO39</text>
<text x="130.3" y="51.1">GPIO0</text>
<text x="130.3" y="53.7">GPIO1</text>
<text x="28.9" y="58.7">GPIO42</text>
<text x="28.9" y="56.2">GPIO41</text>
<text x="130.3" y="58.7">GPIO3</text>
<text x="130.3" y="56.2">GPIO2</text>
<text x="130.3" y="63.8">GPIO5</text>
<text x="130.3" y="61.3">GPIO4</text>
<text x="130.3" y="66.4">GPIO6</text>
<text x="130.3" y="71.4">GPIO8</text>
<text x="130.3" y="68.9">GPIO7</text>
<text x="212.5" y="69.5">GPIO13</text>
<text x="212.5" y="67">GPIO12</text>
<text x="130.3" y="74">GPIO9</text>
<text x="130.3" y="76.5">GPIO10</text>
<text x="232.8" y="77.2">GPIO48</text>
<text x="232.8" y="74.6">GPIO37</text>
<text x="259.4" y="75.9">GPIO47</text>
<text x="130.3" y="81.6">GPIO12</text>
<text x="130.3" y="79.1">GPIO11</text>
<text x="232.8" y="82.2">GPIO42</text>
<text x="232.8" y="79.7">GPIO41</text>
<text x="259.4" y="83.5">GPIO38</text>
<text x="10.3" y="85.9">B</text>
<text x="130.3" y="84.1">GPIO13</text>
<text x="130.3" y="89.2">GPIO17</text>
<text x="130.3" y="86.7">GPIO14</text>
<text x="420.1" y="85.9">B</text>
<text x="130.3" y="94.3">GPIO21</text>
<text x="130.3" y="91.8">GPIO18</text>
<text x="28.9" y="101.9">GPIO35</text>
<text x="130.3" y="99.4">GPIO45</text>
<text x="130.3" y="101.9">GPIO46</text>
<text x="130.3" y="96.8">GPIO38</text>
<text x="204.4" y="101.3">D+</text>
<text x="245.9" y="101.3">D-</text>
<text x="28.9" y="104.5">GPIO36</text>
<text x="28.9" y="107">GPIO37</text>
<text x="130.3" y="107">GPIO48</text>
<text x="130.3" y="104.5">GPIO47</text>
<text x="204.4" y="103.8">D-</text>
<text x="245.9" y="103.8">D+</text>
<text x="10.3" y="135.9">C</text>
<text x="420.1" y="135.9">C</text>
<text x="10.3" y="185.9">D</text>
<text x="420.1" y="185.9">D</text>
<text x="35" y="189.9">1</text>
<text x="85" y="189.9">2</text>
<text x="135" y="189.9">3</text>
<text x="185" y="189.9">4</text>
<text x="235" y="189.9">5</text>
<text x="285" y="189.9">6</text>
<text x="335" y="189.9">7</text>
<text x="385" y="189.9">8</text>
</g>
<g font-size="1.8" fill="#006464">
<text x="223" y="21.2">A4988_STEPPER_MOTOR_DRIVER_CARRIER</text>
<text x="241.2" y="18.6">U1</text>
<text x="272.5" y="21.2">A4988_STEPPER_MOTOR_DRIVER_CARRIER</text>
<text x="290.7" y="18.6">U4</text>
<text x="80.5" y="25.6">+3V3</text>
<text x="85.2" y="28.2">U2</text>
<text x="156.1" y="25.6">+3V3</text>
<text x="41" y="35.8">EN</text>
<text x="85.2" y="30.7">ESP32-S3-WROOM-1</text>
<text x="100.2" y="35.8">U0TXD/GPIO43/CLK_OUT1</text>
<text x="160.7" y="33.2">R3</text>
<text x="160.7" y="35.8">5.1K</text>
<text x="183.4" y="32.6">+5V</text>
<text x="194.2" y="32.6">+3V3</text>
<text x="84" y="37.1" transform="rotate(-90 84 37.1)">3V3</text>
<text x="99.9" y="38.3">U0RXD/GPIO44/CLK_OUT2</text>
<text x="187.3" y="40.2">R4</text>
<text x="198.8" y="40.2">R5</text>
<text x="208.9" y="40.2">R6</text>
<text x="266.7" y="36.4">J2</text>
<text x="266.7" y="39">Conn_01x04_Pin</text>
<text x="316.2" y="36.4">J3</text>
<text x="316.2" y="39">Conn_01x04_Pin</text>
<text x="41" y="43.4">GPIO15/U0RTS/ADC2_CH4/XTAL_32K_P</text>
<text x="41" y="45.9">GPIO16/U0CTS/ADC2_CH5/XTAL_32K_N</text>
<text x="80.3" y="43.4">GPIO20/U1CTS/ADC2_CH9/CLK_OUT1/USB_D+</text>
<text x="80.3" y="45.9">GPIO19/U1RTS/ADC2_CH8/CLK_OUT2/USB_D-</text>
<text x="150.7" y="43.8" transform="rotate(-90 150.7 43.8)">2</text>
<text x="151.8" y="46.6">SW2</text>
<text x="159.6" y="43.8" transform="rotate(-90 159.6 43.8)">2</text>
<text x="160.7" y="46.6">SW1</text>
<text x="169.6" y="47.9">C5</text>
<text x="187.3" y="42.8">5.1K</text>
<text x="198.8" y="42.8">5.1K</text>
<text x="208.9" y="42.8">5.1K</text>
<text x="41" y="51">MTCK/GPIO39/CLK_OUT3/SUBSPICS1</text>
<text x="41" y="53.6">MTDO/GPIO40/CLK_OUT2</text>
<text x="99.7" y="53.6">GPIO1/TOUCH1/ADC1_CH0</text>
<text x="113.2" y="51">GPIO0/BOOT</text>
<text x="150.7" y="51.6" transform="rotate(-90 150.7 51.6)">1</text>
<text x="159.6" y="51.6" transform="rotate(-90 159.6 51.6)">1</text>
<text x="170.2" y="51.7">1u</text>
<text x="188.6" y="49.4">D1</text>
<text x="188.6" y="52">RED</text>
<text x="200" y="49.4">D2</text>
<text x="200" y="52">GREEN</text>
<text x="210.2" y="49.4">D3</text>
<text x="210.2" y="52">BLUE</text>
<text x="325.1" y="52.9">J6</text>
<text x="41" y="56.1">MTDI/GPIO41/CLK_OUT1</text>
<text x="41" y="58.6">MTMS/GPIO42</text>
<text x="99.7" y="56.1">GPIO2/TOUCH2/ADC1_CH1</text>
<text x="99.7" y="58.6">GPIO3/TOUCH3/ADC1_CH2</text>
<text x="325.1" y="55.5">Conn_01x02_Pin</text>
<text x="99.7" y="61.2">GPIO4/TOUCH4/ADC1_CH3</text>
<text x="99.7" y="63.7">GPIO5/TOUCH5/ADC1_CH4</text>
<text x="147.8" y="61.2">GND</text>
<text x="156.7" y="62.5">GND</text>
<text x="194.8" y="63.1">GND</text>
<text x="87.8" y="71.3">GPIO8/TOUCH8/ADC1_CH7/SUBSPICS1</text>
<text x="99.7" y="66.3">GPIO6/TOUCH6/ADC1_CH5</text>
<text x="99.7" y="68.8">GPIO7/TOUCH7/ADC1_CH6</text>
<text x="213.1" y="72">+5V</text>
<text x="227.3" y="69.4">J7</text>
<text x="227.3" y="72">Conn_01x04_Pin</text>
<text x="277.4" y="67.5">GND</text>
<text x="67.6" y="76.4">GPIO10/TOUCH10/ADC1_CH9/FSPICS0/FSPIIO4/SUBSPICS0</text>
<text x="80.8" y="73.9">GPIO9/TOUCH9/ADC1_CH8/FSPIHD/SUBSPIHD</text>
<text x="175.2" y="77.1">U3</text>
<text x="213.1" y="74.5">GND</text>
<text x="247.7" y="77.1">J5</text>
<text x="67.8" y="81.5">GPIO12/TOUCH12/ADC2_CH1/FSPICLK/FSPIIO6/SUBSPICLK</text>
<text x="72.4" y="79">GPIO11/TOUCH11/ADC2_CH0/FSPID/FSPIIO5/SUBSPID</text>
<text x="155.4" y="79">+5V</text>
<text x="165.9" y="79.6">LD1117S33TR_SOT223</text>
<text x="198" y="79">+3V3</text>
<text x="247.7" y="79.6">Conn_01x04_Pin</text>
<text x="259.4" y="81">GPIO45</text>
<text x="259.4" y="78.4">GPIO46</text>
<text x="274.3" y="78.3">J4</text>
<text x="274.3" y="80.9">Conn_01x04_Pin</text>
<text x="68.8" y="86.6">GPIO14/TOUCH14/ADC2_CH3/FSPIWP/FSPIDQS/SUBSPIWP</text>
<text x="72.3" y="84">GPIO13/TOUCH13/ADC2_CH2/FSPIQ/FSPIIO7/SUBSPIQ</text>
<text x="100" y="89.1">GPIO17/U1TXD/ADC2_CH6</text>
<text x="165.7" y="86">C4</text>
<text x="166.4" y="89.8">100n</text>
<text x="172" y="84">VI</text>
<text x="177.4" y="87.8" transform="rotate(-90 177.4 87.8)">GND</text>
<text x="178.5" y="84">VO</text>
<text x="186.1" y="86">C1</text>
<text x="186.7" y="89.8">10u</text>
<text x="192.4" y="86">C2</text>
<text x="193" y="89.8">22u</text>
<text x="198.1" y="86">C3</text>
<text x="198.8" y="89.8">100n</text>
<text x="217.4" y="88.5">TYPE-C-31-M-12</text>
<text x="225.5" y="86">J1</text>
<text x="246.2" y="86.6">+5V</text>
<text x="89" y="91.7">GPIO18/U1RXD/ADC2_CH7/CLK_OUT3</text>
<text x="118.3" y="94.2">GPIO21</text>
<text x="41" y="101.8">SPIIO6/GPIO35/FSPID/SUBSPID</text>
<text x="99.1" y="96.7">GPIO38/FSPIWP/SUBSPIWP</text>
<text x="118.3" y="99.3">GPIO45</text>
<text x="118.3" y="101.8">GPIO46</text>
<text x="174.5" y="99.3">GND</text>
<text x="41" y="104.4">SPIIO7/GPIO36/FSPICLK/SUBSPICLK</text>
<text x="41" y="106.9">SPIDQS/GPIO37/FSPIQ/SUBSPIQ</text>
<text x="84" y="107.6" transform="rotate(-90 84 107.6)">GND</text>
<text x="88.9" y="106.9">GPIO48/SPICLK_N/SUBSPICLK_N_DIFF</text>
<text x="89" y="104.4">GPIO47/SPICLK_P/SUBSPICLK_P_DIFF</text>
<text x="81.1" y="116.4">GND</text>
<text x="196.2" y="121.5">R2</text>
<text x="196.2" y="124.1">5.1K</text>
<text x="262.3" y="122.1">R1</text>
<text x="262.3" y="124.7">5.1K</text>
<text x="223.4" y="141.2">GND</text>
</g>
<g font-size="1.8" fill="#a90000">
<text x="38" y="34.7">3</text>
<text x="82.9" y="31.8" transform="rotate(-90 82.9 31.8)">2</text>
<text x="126.3" y="34.7">37</text>
<text x="261.5" y="35.3">3</text>
<text x="261.5" y="32.8">4</text>
<text x="311.1" y="35.3">3</text>
<text x="311.1" y="32.8">4</text>
<text x="126.3" y="37.2">36</text>
<text x="149.6" y="41.3" transform="rotate(-90 149.6 41.3)">2</text>
<text x="158.5" y="41.3" transform="rotate(-90 158.5 41.3)">2</text>
<text x="261.5" y="40.4">1</text>
<text x="261.5" y="37.8">2</text>
<text x="311.1" y="40.4">1</text>
<text x="311.1" y="37.8">2</text>
<text x="38" y="42.3">8</text>
<text x="38" y="44.8">9</text>
<text x="126.3" y="42.3">14</text>
<text x="126.3" y="44.8">13</text>
<text x="37.4" y="49.9">32</text>
<text x="37.4" y="52.5">33</text>
<text x="126.3" y="49.9">27</text>
<text x="126.3" y="52.5">39</text>
<text x="320" y="51.8">2</text>
<text x="37.4" y="55">34</text>
<text x="37.4" y="57.5">35</text>
<text x="126.3" y="55">38</text>
<text x="126.3" y="57.5">15</text>
<text x="149.6" y="54" transform="rotate(-90 149.6 54)">1</text>
<text x="158.5" y="54" transform="rotate(-90 158.5 54)">1</text>
<text x="320" y="54.4">1</text>
<text x="126.9" y="60.1">4</text>
<text x="126.9" y="62.6">5</text>
<text x="126.9" y="65.2">6</text>
<text x="222.2" y="65.8">4</text>
<text x="126.3" y="70.2">12</text>
<text x="126.9" y="67.7">7</text>
<text x="222.2" y="70.9">2</text>
<text x="222.2" y="68.3">3</text>
<text x="126.3" y="72.8">17</text>
<text x="126.3" y="75.3">18</text>
<text x="126.3" y="77.9">19</text>
<text x="222.2" y="73.4">1</text>
<text x="242.5" y="75.9">3</text>
<text x="242.5" y="73.4">4</text>
<text x="269.2" y="77.2">3</text>
<text x="269.2" y="74.7">4</text>
<text x="126.3" y="80.4">20</text>
<text x="126.3" y="82.9">21</text>
<text x="169.5" y="82.9">3</text>
<text x="182.2" y="82.9">2</text>
<text x="242.5" y="81">1</text>
<text x="242.5" y="78.5">2</text>
<text x="269.2" y="82.3">1</text>
<text x="269.2" y="79.8">2</text>
<text x="126.3" y="85.5">22</text>
<text x="126.3" y="88">10</text>
<text x="126.3" y="90.6">11</text>
<text x="126.3" y="93.1">23</text>
<text x="126.3" y="95.6">31</text>
<text x="176.3" y="90.2" transform="rotate(-90 176.3 90.2)">1</text>
<text x="37.4" y="100.7">28</text>
<text x="126.3" y="98.2">26</text>
<text x="126.3" y="100.7">16</text>
<text x="37.4" y="103.3">29</text>
<text x="37.4" y="105.8">30</text>
<text x="126.3" y="103.3">24</text>
<text x="126.3" y="105.8">25</text>
<text x="82.9" y="110.6" transform="rotate(-90 82.9 110.6)">1</text>
</g>
<g font-size="1.4" fill="#006464">
<text x="250.1" y="28.7">VMOT</text>
<text x="251.1" y="26.1">VDD</text>
<text x="299.7" y="28.7">VMOT</text>
<text x="300.6" y="26.1">VDD</text>
<text x="230.9" y="33.8">~{ENABLE}</text>
<text x="252.2" y="33.8">1A</text>
<text x="280.4" y="33.8">~{ENABLE}</text>
<text x="301.7" y="33.8">1A</text>
<text x="230.9" y="36.3">~{RESET}</text>
<text x="230.9" y="38.8">~{SLEEP}</text>
<text x="230.9" y="41.4">STEP</text>
<text x="252" y="36.3">1B</text>
<text x="252" y="41.4">2B</text>
<text x="252.2" y="38.8">2A</text>
<text x="280.4" y="36.3">~{RESET}</text>
<text x="280.4" y="38.8">~{SLEEP}</text>
<text x="280.4" y="41.4">STEP</text>
<text x="301.5" y="36.3">1B</text>
<text x="301.5" y="41.4">2B</text>
<text x="301.7" y="38.8">2A</text>
<text x="230.9" y="43.9">DIR</text>
<text x="280.4" y="43.9">DIR</text>
<text x="230.9" y="49">MS1</text>
<text x="230.9" y="51.5">MS2</text>
<text x="280.4" y="49">MS1</text>
<text x="280.4" y="51.5">MS2</text>
<text x="230.9" y="54.1">MS3</text>
<text x="250.9" y="56.6">GND</text>
<text x="280.4" y="54.1">MS3</text>
<text x="300.4" y="56.6">GND</text>
<text x="234.2" y="93.4">VBUS</text>
<text x="215" y="98.5">CC1</text>
<text x="215" y="101.1">DP1</text>
<text x="234.1" y="98.5">SBU2</text>
<text x="235.1" y="101.1">DN2</text>
<text x="215" y="103.6">DN1</text>
<text x="215" y="106.1">SBU1</text>
<text x="235.1" y="103.6">DP2</text>
<text x="235.1" y="106.1">CC2</text>
<text x="232.9" y="111.2">SHIELD</text>
<text x="235" y="113.8">GND</text>
</g>
<g font-size="1.4" fill="#a90000">
<text x="256.7" y="25.1">10</text>
<text x="256.7" y="27.7">16</text>
<text x="306.2" y="25.1">10</text>
<text x="306.2" y="27.7">16</text>
<text x="226.7" y="32.8">1</text>
<text x="226.7" y="35.3">5</text>
<text x="256.7" y="32.8">12</text>
<text x="256.7" y="35.3">11</text>
<text x="276.2" y="32.8">1</text>
<text x="276.2" y="35.3">5</text>
<text x="306.2" y="32.8">12</text>
<text x="306.2" y="35.3">11</text>
<text x="226.7" y="37.8">6</text>
<text x="226.7" y="40.4">7</text>
<text x="256.7" y="37.8">13</text>
<text x="256.7" y="40.4">14</text>
<text x="276.2" y="37.8">6</text>
<text x="276.2" y="40.4">7</text>
<text x="306.2" y="37.8">13</text>
<text x="306.2" y="40.4">14</text>
<text x="226.7" y="42.9">8</text>
<text x="276.2" y="42.9">8</text>
<text x="226.7" y="48">2</text>
<text x="226.7" y="50.5">3</text>
<text x="226.7" y="53.1">4</text>
<text x="276.2" y="48">2</text>
<text x="276.2" y="50.5">3</text>
<text x="276.2" y="53.1">4</text>
<text x="256.7" y="55.6">15</text>
<text x="257.2" y="55.6">9</text>
<text x="306.2" y="55.6">15</text>
<text x="306.7" y="55.6">9</text>
<text x="239.5" y="92.5">A4_B9</text>
<text x="239.5" y="92.5">B</text>
<text x="242" y="92.5">A</text>
<text x="210.4" y="97.5">A5</text>
<text x="210.4" y="100.1">A6</text>
<text x="240.8" y="97.5">B8</text>
<text x="240.8" y="100.1">B7</text>
<text x="210.4" y="102.6">A7</text>
<text x="210.4" y="105.2">A8</text>
<text x="240.8" y="102.6">B6</text>
<text x="240.8" y="105.2">B5</text>
<text x="239" y="112.8">A1_B12</text>
<text x="239" y="112.8">B</text>
<text x="240.8" y="110.2">S1</text>
<text x="241.5" y="112.8">A</text>
<text x="241.8" y="110.2">2</text>
</g>
</svg>
